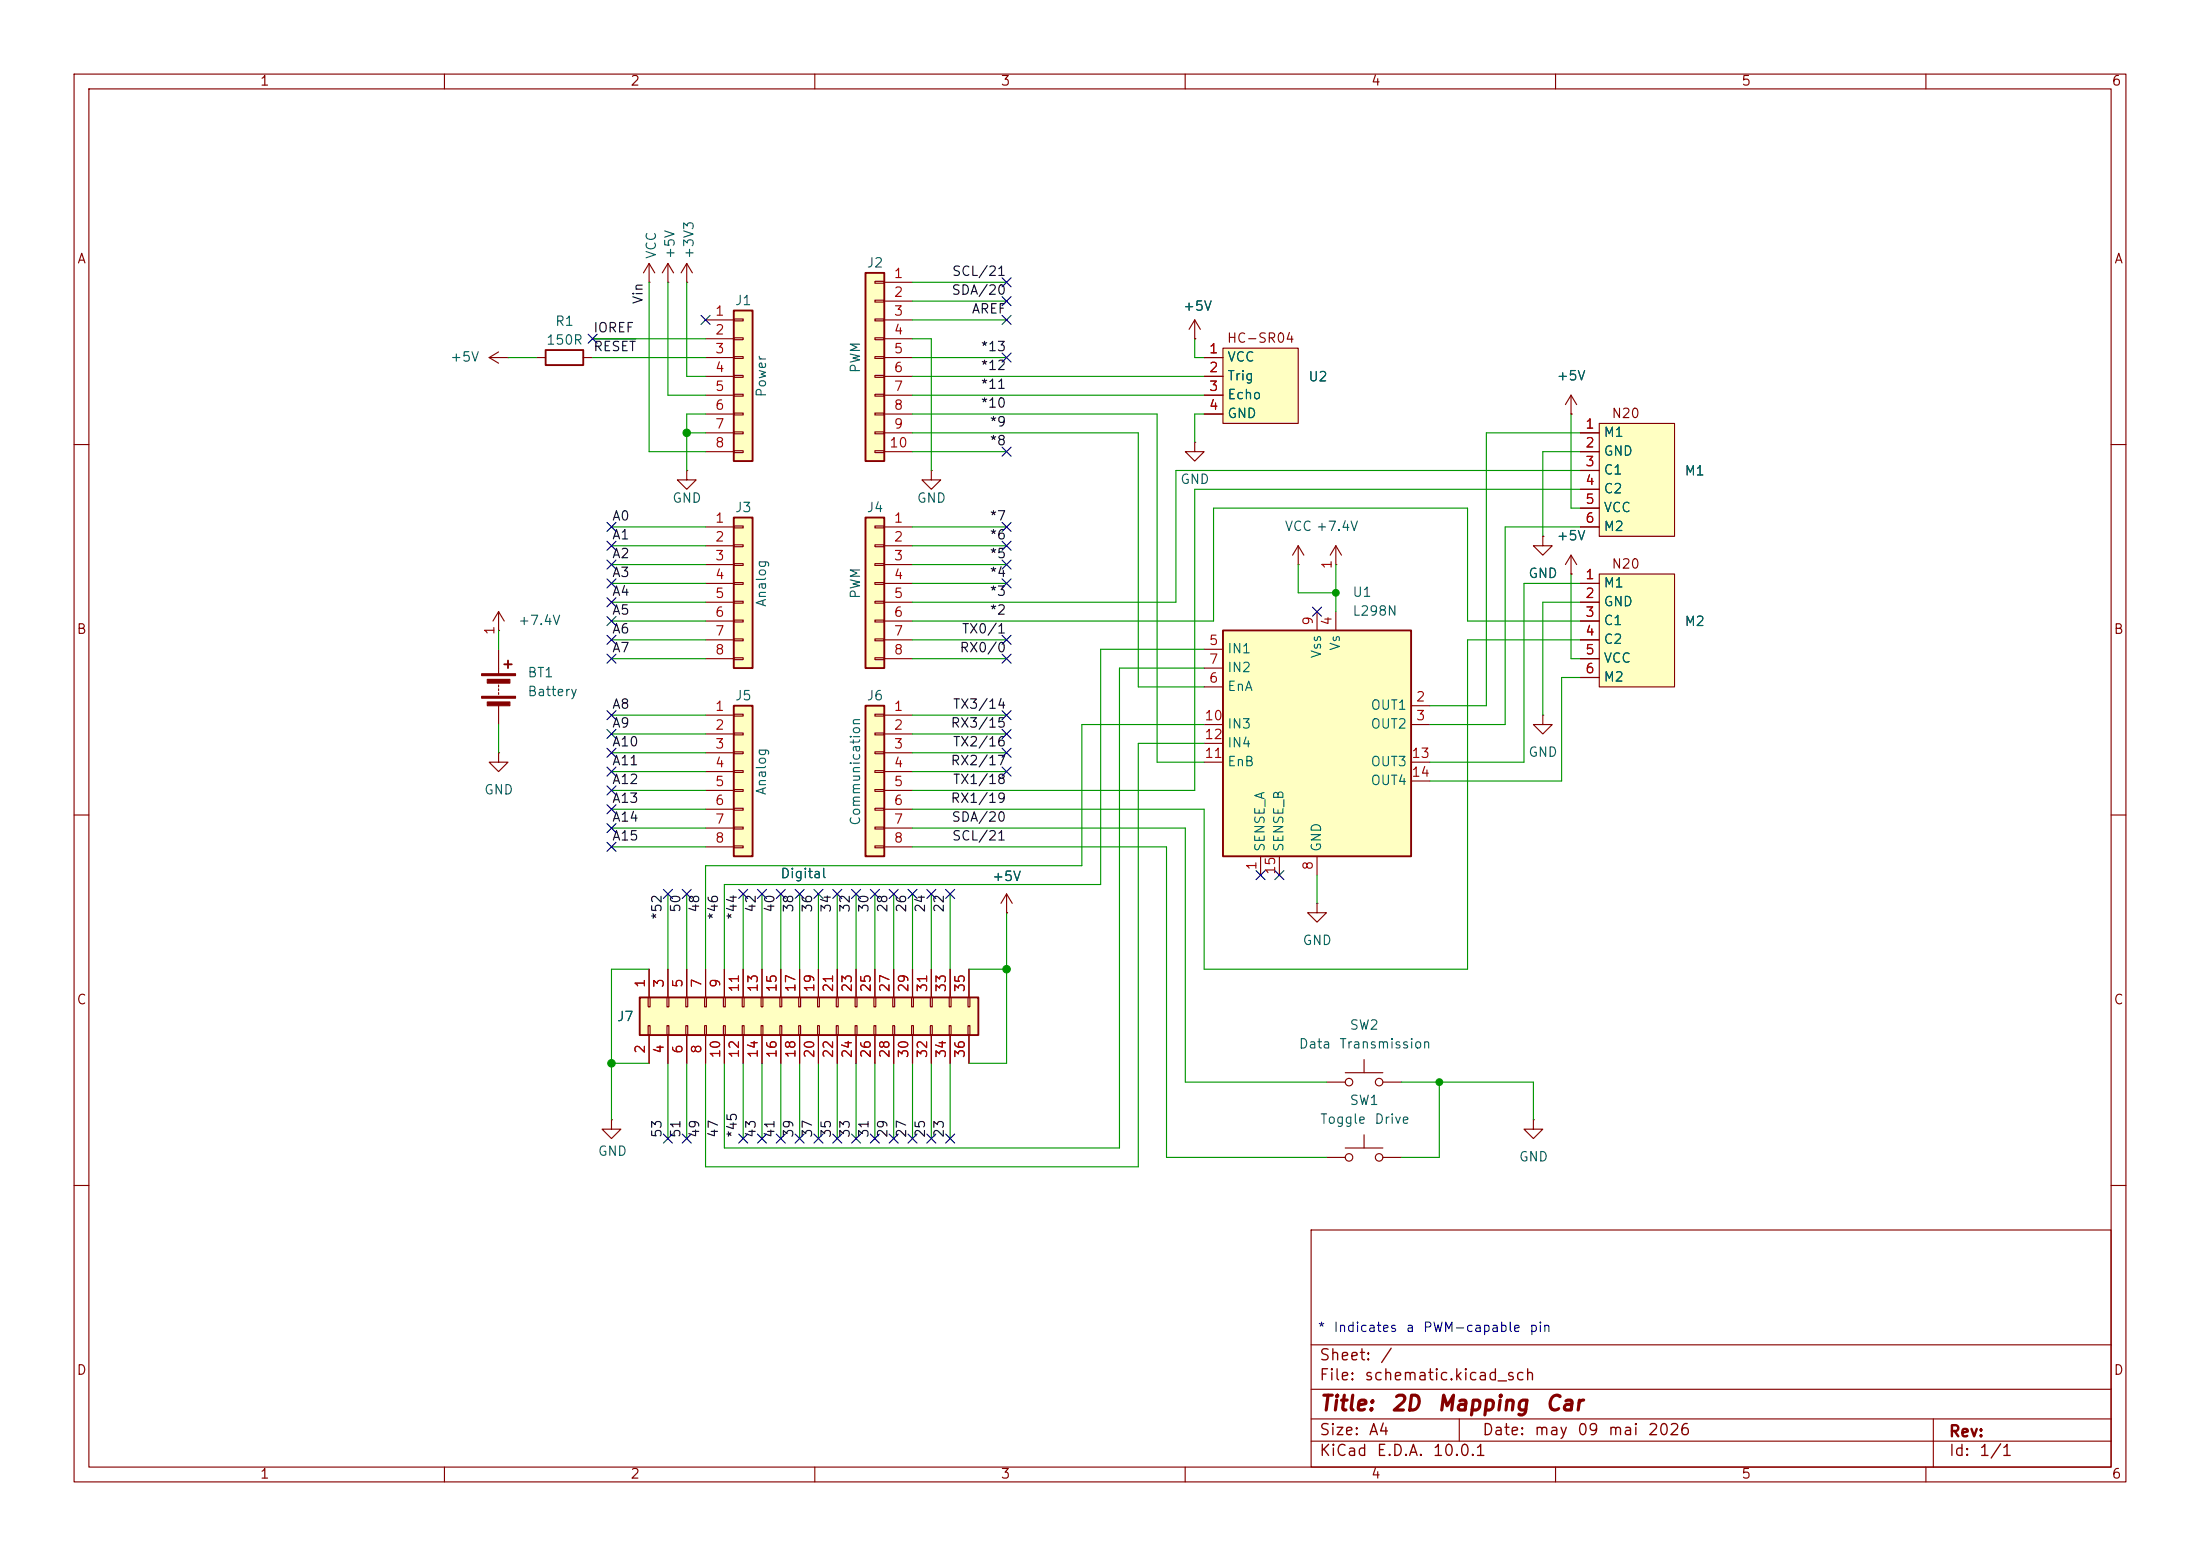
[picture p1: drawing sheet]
<svg xmlns="http://www.w3.org/2000/svg" width="297mm" height="210mm" viewBox="0 0 297 210" stroke-linecap="round" stroke-linejoin="round" font-family="sans-serif">
<g fill="none" stroke="#840000" stroke-width=".15">
<path d="M10 10h277v190h-277zM12 12h273v186h-273zM60 10v2M110 10v2M160 10v2M210 10v2M260 10v2M10 60h2M285 60h2M10 110h2M285 110h2M10 160h2"/>
<path d="M177 166h108v32h-108zM285 160h2M60 198v2M110 198v2M160 198v2M177 194.5h108M177 191.5h108M177 187.5h108M177 181.5h108M197 191.5v3M210 198v2M260 198v2"/>
<path d="M261 191.5v6.5"/>
</g>
<path d="M215.9 57.2h10.2v15.2h-10.2z" fill="#ffffc2"/>
<g fill="none" stroke="#840000" stroke-width=".15">
<path d="M87.6 38.1h.1M87.6 35.6l-.7 1.2M87.6 35.6l.8 1.2M87.6 35.6v2.5M213.4 58.4h2.5M215.9 57.2h10.2v15.2h-10.2zM208.3 72.4v1.3h1.2l-1.2 1.2-1.3-1.2h1.3M208.3 72.4h.1M212.1 77.5h.1M212.1 74.9l-.8 1.3M212.1 74.9l.8 1.3M212.1 74.9v2.6"/>
<path d="M213.4 61h2.5M213.4 63.5h2.5M213.4 66h2.5M213.4 68.6h2.5M213.4 71.1h2.5M208.3 96.5v1.3h1.2l-1.2 1.3-1.3-1.3h1.3M208.3 96.5h.1"/>
</g>
<path d="M116.8 95.3h2.6v20.3h-2.6z" fill="#ffffc2"/>
<path d="M116.8 95.3h2.6v20.3h-2.6z" fill="none" stroke="#840000" stroke-width=".25"/>
<g fill="none" stroke="#840000" stroke-width=".15">
<path d="M212.1 55.9h.1M212.1 53.3l-.8 1.3M212.1 53.3l.8 1.3M212.1 53.3v2.6M125.7 63.5v1.3h1.3l-1.3 1.2-1.2-1.2h1.2M125.7 63.5h.1M118.1 96.4h1.3v.2h-1.3zM118.1 98.9h1.3v.3h-1.3zM119.4 96.5h3.8M119.4 99.1h3.8M67.3 101.6v1.3h1.3l-1.3 1.2-1.3-1.2h1.3M67.3 101.6h.1"/>
<path d="M118.1 101.5h1.3v.2h-1.3zM118.1 104h1.3v.3h-1.3zM118.1 106.6h1.3v.2h-1.3zM118.1 109.1h1.3v.2h-1.3zM118.1 111.6h1.3v.3h-1.3zM118.1 114.2h1.3v.2h-1.3zM119.4 101.6h3.8M119.4 104.1h3.8M119.4 106.7h3.8M119.4 109.2h3.8M119.4 111.8h3.8M119.4 114.3h3.8"/>
</g>
<path d="M116.8 36.8h2.6v25.4h-2.6z" fill="#ffffc2"/>
<path d="M116.8 36.8h2.6v25.4h-2.6z" fill="none" stroke="#840000" stroke-width=".25"/>
<g fill="none" stroke="#840000" stroke-width=".15">
<path d="M118.1 38h1.3v.2h-1.3zM119.4 38.1h3.8M118.1 40.5h1.3v.3h-1.3zM118.1 43.1h1.3v.2h-1.3zM118.1 45.6h1.3v.2h-1.3zM118.1 48.1h1.3v.3h-1.3zM118.1 50.7h1.3v.2h-1.3zM118.1 53.2h1.3v.3h-1.3zM118.1 55.8h1.3v.2h-1.3zM118.1 58.3h1.3v.2h-1.3zM119.4 40.6h3.8M119.4 43.2h3.8"/>
<path d="M119.4 45.7h3.8M119.4 48.3h3.8M119.4 50.8h3.8M119.4 53.3h3.8M119.4 55.9h3.8M119.4 58.4h3.8M118.1 60.8h1.3v.3h-1.3zM119.4 61h3.8"/>
</g>
<path d="M99.1 41.9h2.5v20.3h-2.5z" fill="#ffffc2"/>
<path d="M99.1 41.9h2.5v20.3h-2.5zM68.1 89.7h1M68.6 89.2v1" fill="none" stroke="#840000" stroke-width=".25"/>
<g fill="none" stroke="#840000" stroke-width=".15">
<path d="M95.2 43.2h3.9M95.2 45.7h3.9M95.2 48.3h3.9M95.2 50.8h3.9M95.2 53.3h3.9M95.2 55.9h3.9M95.2 58.4h3.9M99.1 43.1h1.2v.2h-1.2zM99.1 45.6h1.2v.2h-1.2zM99.1 48.1h1.2v.3h-1.2zM99.1 50.7h1.2v.2h-1.2zM99.1 53.2h1.2v.3h-1.2z"/>
<path d="M99.1 55.8h1.2v.2h-1.2zM99.1 58.3h1.2v.2h-1.2zM95.2 61h3.9M99.1 60.8h1.2v.3h-1.2zM67.3 87.6v3.3M67.3 92.5v.2M67.3 93v.2M67.3 93.5v.2M67.3 95.3v2.5"/>
</g>
<g fill="#840000" stroke="#840000" stroke-width=".15">
<path d="M65 90.9h4.6v.3h-4.6z"/>
<path d="M65 94h4.6v.2h-4.6z"/>
<path d="M65.8 91.7h3v.5h-3z"/>
<path d="M65.8 94.7h3v.6h-3z"/>
</g>
<path d="M215.9 77.5h10.2v15.2h-10.2z" fill="#ffffc2"/>
<path d="M213.4 78.7h2.5M215.9 77.5h10.2v15.2h-10.2zM213.4 81.3h2.5M213.4 83.8h2.5M213.4 86.4h2.5M213.4 88.9h2.5M213.4 91.4h2.5" fill="none" stroke="#840000" stroke-width=".15"/>
<path d="M86.4 134.6h45.7v5.1h-45.7z" fill="#ffffc2"/>
<path d="M86.4 134.6h45.7v5.1h-45.7z" fill="none" stroke="#840000" stroke-width=".25"/>
<g fill="none" stroke="#840000" stroke-width=".15">
<path d="M87.5 134.6h.3v1.3h-.3zM87.5 138.4h.3v1.3h-.3zM87.6 130.8v3.8M87.6 139.7v3.8M90 134.6h.3v1.3h-.3zM90 138.4h.3v1.3h-.3zM90.2 130.8v3.8M90.2 139.7v3.8M92.6 134.6h.2v1.3h-.2zM92.6 138.4h.2v1.3h-.2zM92.7 130.8v3.8M92.7 139.7v3.8"/>
<path d="M95.1 134.6h.3v1.3h-.3zM95.1 138.4h.3v1.3h-.3zM95.2 130.8v3.8M95.2 139.7v3.8M97.7 134.6h.2v1.3h-.2zM97.7 138.4h.2v1.3h-.2zM97.8 130.8v3.8M97.8 139.7v3.8M100.2 134.6h.3v1.3h-.3zM100.2 138.4h.3v1.3h-.3zM100.3 130.8v3.8M100.3 139.7v3.8"/>
<path d="M102.7 134.6h.3v1.3h-.3zM102.7 138.4h.3v1.3h-.3zM102.9 130.8v3.8M102.9 139.7v3.8M105.3 134.6h.2v1.3h-.2zM105.3 138.4h.2v1.3h-.2zM105.4 130.8v3.8M105.4 139.7v3.8M107.8 134.6h.3v1.3h-.3zM107.8 138.4h.3v1.3h-.3zM107.9 130.8v3.8M107.9 139.7v3.8"/>
<path d="M110.4 134.6h.2v1.3h-.2zM110.4 138.4h.2v1.3h-.2zM110.5 130.8v3.8M110.5 139.7v3.8M112.9 134.6h.3v1.3h-.3zM112.9 138.4h.3v1.3h-.3zM113 130.8v3.8M113 139.7v3.8M115.4 134.6h.3v1.3h-.3zM115.4 138.4h.3v1.3h-.3zM115.6 130.8v3.8M115.6 139.7v3.8"/>
<path d="M118 134.6h.2v1.3h-.2zM118 138.4h.2v1.3h-.2zM118.1 130.8v3.8M118.1 139.7v3.8M120.5 134.6h.3v1.3h-.3zM120.5 138.4h.3v1.3h-.3zM120.6 130.8v3.8M120.6 139.7v3.8M123.1 134.6h.2v1.3h-.2zM123.1 138.4h.2v1.3h-.2zM123.2 130.8v3.8M123.2 139.7v3.8"/>
<path d="M125.6 134.6h.3v1.3h-.3zM125.6 138.4h.3v1.3h-.3zM125.7 130.8v3.8M125.7 139.7v3.8M128.1 134.6h.3v1.3h-.3zM128.1 138.4h.3v1.3h-.3zM128.3 130.8v3.8M128.3 139.7v3.8M130.7 134.6h.2v1.3h-.2zM130.7 138.4h.2v1.3h-.2zM130.8 130.8v3.8M130.8 139.7v3.8"/>
<path d="M82.5 151.1v1.3h1.3l-1.3 1.3-1.2-1.3h1.2M82.5 151.1h.1"/>
</g>
<path d="M99.1 95.3h2.5v20.3h-2.5z" fill="#ffffc2"/>
<path d="M99.1 95.3h2.5v20.3h-2.5z" fill="none" stroke="#840000" stroke-width=".25"/>
<g fill="none" stroke="#840000" stroke-width=".15">
<path d="M90.2 38.1h.1M90.2 35.6l-.8 1.2M90.2 35.6l.7 1.2M90.2 35.6v2.5M92.7 38.1h.1M92.7 35.6l-.8 1.2M92.7 35.6l.8 1.2M92.7 35.6v2.5M92.7 63.5v1.3h1.3l-1.3 1.2-1.3-1.2h1.3M92.7 63.5h.1M95.2 96.5h3.9M95.2 99.1h3.9"/>
<path d="M99.1 96.4h1.2v.2h-1.2zM99.1 98.9h1.2v.3h-1.2zM95.2 101.6h3.9M95.2 104.1h3.9M95.2 106.7h3.9M95.2 109.2h3.9M95.2 111.8h3.9M95.2 114.3h3.9M99.1 101.5h1.2v.2h-1.2zM99.1 104h1.2v.3h-1.2zM99.1 106.6h1.2v.2h-1.2zM99.1 109.1h1.2v.2h-1.2z"/>
<path d="M99.1 111.6h1.2v.3h-1.2zM99.1 114.2h1.2v.2h-1.2zM135.9 123.2h.1M135.9 120.7l-.8 1.2M135.9 120.7l.8 1.2M135.9 120.7v2.5"/>
</g>
<path d="M99.1 69.9h2.5v20.3h-2.5z" fill="#ffffc2"/>
<path d="M99.1 69.9h2.5v20.3h-2.5z" fill="none" stroke="#840000" stroke-width=".25"/>
<g fill="none" stroke="#840000" stroke-width=".15">
<path d="M95.2 71.1h3.9M95.2 73.7h3.9M95.2 76.2h3.9M95.2 78.7h3.9M99.1 71h1.2v.2h-1.2zM99.1 73.5h1.2v.3h-1.2zM99.1 76.1h1.2v.2h-1.2zM99.1 78.6h1.2v.3h-1.2zM95.2 81.3h3.9M95.2 83.8h3.9M95.2 86.4h3.9M95.2 88.9h3.9"/>
<path d="M99.1 81.2h1.2v.2h-1.2zM99.1 83.7h1.2v.2h-1.2zM99.1 86.2h1.2v.3h-1.2zM99.1 88.8h1.2v.2h-1.2z"/>
</g>
<path d="M116.8 69.9h2.6v20.3h-2.6z" fill="#ffffc2"/>
<path d="M73.7 47.2h5v2.1h-5zM116.8 69.9h2.6v20.3h-2.6z" fill="none" stroke="#840000" stroke-width=".25"/>
<g fill="none" stroke="#840000" stroke-width=".15">
<path d="M66 48.3h2.6M66 48.3l1.3 .7M67.3 47.5l-1.3 .8M68.6 48.3h.1M72.4 48.3h1.3M78.7 48.3h1.3M118.1 71h1.3v.2h-1.3zM118.1 73.5h1.3v.3h-1.3zM118.1 76.1h1.3v.2h-1.3zM118.1 78.6h1.3v.3h-1.3zM119.4 71.1h3.8M119.4 73.7h3.8"/>
<path d="M119.4 76.2h3.8M119.4 78.7h3.8M67.3 85.1h.1M67.3 82.6l-.8 1.2M67.3 82.6l.8 1.2M67.3 82.6v2.5M118.1 81.2h1.3v.2h-1.3zM118.1 83.7h1.3v.2h-1.3zM118.1 86.2h1.3v.3h-1.3zM118.1 88.8h1.3v.2h-1.3zM119.4 81.3h3.8M119.4 83.8h3.8"/>
<path d="M119.4 86.4h3.8M119.4 88.9h3.8M177.8 121.9v1.3h1.3l-1.3 1.3-1.3-1.3h1.3M177.8 121.9h.1M179.1 156.2h2.5M179.1 146.1h2.5M181.6 154.9h5.1M181.6 144.8h5.1M184.1 143v1.8M184.1 153.2v1.7M186.7 156.2h2.5M186.7 146.1h2.5"/>
<path d="M207 151.1v1.3h1.3l-1.3 1.3-1.3-1.3h1.3M207 151.1h.1"/>
<circle cx="182.1" cy="146.1" r=".51"/>
<circle cx="182.1" cy="156.2" r=".51"/>
<circle cx="186.2" cy="146.1" r=".51"/>
<circle cx="186.2" cy="156.2" r=".51"/>
</g>
<path d="M165.1 85.1h25.4v30.5h-25.4z" fill="#ffffc2"/>
<path d="M165.1 85.1h25.4v30.5h-25.4z" fill="none" stroke="#840000" stroke-width=".25"/>
<g fill="none" stroke="#840000" stroke-width=".15">
<path d="M161.3 45.7h.1M161.3 43.2l-.8 1.3M161.3 43.2l.8 1.3M161.3 43.2v2.5M162.6 97.8h2.5M162.6 87.6h2.5M162.6 92.7h2.5M162.6 90.2h2.5M177.8 82.6v2.5M180.3 82.6v2.5M190.5 95.3h2.5M190.5 97.8h2.5"/>
<path d="M162.6 102.9h2.5M162.6 100.3h2.5M170.2 115.6v2.5M172.7 115.6v2.5M177.8 115.6v2.5M190.5 102.9h2.5M190.5 105.4h2.5"/>
</g>
<path d="M165.1 47h10.2v10.2h-10.2z" fill="#ffffc2"/>
<g fill="none" stroke="#840000" stroke-width=".15">
<path d="M161.3 59.7v1.3h1.3l-1.3 1.2-1.3-1.2h1.3M161.3 59.7h.1M161.3 45.7h.1M162.6 48.3h2.5M162.6 50.8h2.5M162.6 53.3h2.5M162.6 55.9h2.5M165.1 47h10.2v10.2h-10.2zM212.1 55.9h.1M213.4 58.4h2.5M175.3 76.2h.1M175.3 73.7l-.8 1.2"/>
<path d="M175.3 73.7l.7 1.2M175.3 73.7v2.5M180.3 76.2h.1M180.3 73.7l-.7 1.2M180.3 73.7l.8 1.2M180.3 73.7v2.5M208.3 72.4h.1M212.1 77.5h.1M213.4 61h2.5M213.4 63.5h2.5M213.4 66h2.5M213.4 68.6h2.5"/>
<path d="M213.4 71.1h2.5M213.4 78.7h2.5M213.4 81.3h2.5M213.4 83.8h2.5M213.4 86.4h2.5M213.4 88.9h2.5M213.4 91.4h2.5M87.6 130.8v3.8M87.6 139.7v3.8M90.2 130.8v3.8M90.2 139.7v3.8M92.7 130.8v3.8"/>
<path d="M92.7 139.7v3.8M95.2 130.8v3.8M95.2 139.7v3.8M97.8 130.8v3.8M97.8 139.7v3.8M100.3 130.8v3.8M100.3 139.7v3.8M102.9 130.8v3.8M102.9 139.7v3.8M105.4 130.8v3.8M105.4 139.7v3.8M107.9 130.8v3.8"/>
<path d="M107.9 139.7v3.8M110.5 130.8v3.8M110.5 139.7v3.8M113 130.8v3.8M113 139.7v3.8M115.6 130.8v3.8M115.6 139.7v3.8M118.1 130.8v3.8M118.1 139.7v3.8M120.6 130.8v3.8M120.6 139.7v3.8M123.2 130.8v3.8"/>
<path d="M123.2 139.7v3.8M125.7 130.8v3.8M125.7 139.7v3.8M128.3 130.8v3.8M128.3 139.7v3.8M130.8 130.8v3.8M130.8 139.7v3.8M135.9 123.2h.1"/>
</g>
<path d="M80.1 45.8h5.7" fill="none" stroke="#0f0f0f" stroke-width=".15"/>
<g fill="none" stroke="#009600" stroke-width=".15">
<path d="M87.6 38.1v22.9h7.6M90.2 38.1v15.2h5M92.7 38.1v12.7h2.5M123.2 38.1h12.7M68.6 48.3h3.8M80 45.7h15.2M80 48.3h15.2M92.7 58.4h2.5M95.2 55.9h-2.5v7.6M123.2 50.8h39.4M123.2 58.4h30.5v34.3h8.9M123.2 55.9h33v47h6.4"/>
<path d="M123.2 53.3h39.4M123.2 45.7h2.5v17.8M123.2 48.3h12.7M123.2 43.2h12.7M123.2 40.6h12.7M161.3 45.7v2.6h1.3M162.6 55.9h-1.3v3.8M212.1 55.9v12.7h1.3M213.4 58.4h-12.7v36.9h-7.7M82.5 73.7h12.7M82.5 76.2h12.7M82.5 71.1h12.7"/>
<path d="M82.5 78.7h12.7M123.2 61h12.7M123.2 73.7h12.7M123.2 76.2h12.7M123.2 71.1h12.7M123.2 78.7h12.7M175.3 76.2v3.8h5M180.3 76.2v6.4M212.1 77.5v11.4h1.3M213.4 61h-5.1v11.4M213.4 66h-52.1v40.7h-38.1M213.4 71.1h-10.2v26.7h-10.2"/>
<path d="M213.4 78.7h-7.7v24.2h-12.7M213.4 63.5h-54.7v17.8h-35.5M67.3 85.1v2.5M67.3 97.8v3.8M82.5 96.5h12.7M82.5 99.1h12.7M82.5 88.9h12.7M82.5 83.8h12.7M82.5 86.4h12.7M82.5 81.3h12.7M123.2 96.5h12.7M123.2 99.1h12.7"/>
<path d="M123.2 88.9h12.7M123.2 83.8h40.6v-15.2h34.3v15.2h15.3M123.2 86.4h12.7M162.6 97.8h-16.6v19h-50.8v14M162.6 87.6h-14v31.8h-50.8v11.4M162.6 90.2h-11.5v64.7h-53.3v-11.4M213.4 86.4h-15.3v44.4h-35.5v-21.6h-39.4M213.4 81.3h-5.1v15.2M213.4 91.4h-2.6v14h-17.8M82.5 104.1h12.7M82.5 101.6h12.7M82.5 106.7h12.7"/>
<path d="M82.5 111.8h12.7M82.5 109.2h12.7M82.5 114.3h12.7M123.2 104.1h12.7M123.2 101.6h12.7M123.2 111.8h36.8v34.3h19.1M123.2 114.3h34.3v41.9h21.6M162.6 100.3h-8.9v57.2h-58.5v-14M177.8 118.1v3.8M87.6 130.8h-5.1v20.3M90.2 120.7v10.1M92.7 120.7v10.1"/>
<path d="M100.3 120.7v10.1M102.9 120.7v10.1M105.4 120.7v10.1M107.9 120.7v10.1M110.5 120.7v10.1M113 120.7v10.1M115.6 120.7v10.1M118.1 120.7v10.1M120.6 120.7v10.1M123.2 120.7v10.1M125.7 120.7v10.1M128.3 120.7v10.1"/>
<path d="M130.8 130.8h5.1M135.9 123.2v20.3h-5.1M82.5 143.5h5.1M90.2 143.5v10.2M92.7 143.5v10.2M100.3 143.5v10.2M102.9 143.5v10.2M105.4 143.5v10.2M107.9 143.5v10.2M110.5 143.5v10.2M113 143.5v10.2M115.6 143.5v10.2"/>
<path d="M118.1 143.5v10.2M120.6 143.5v10.2M123.2 143.5v10.2M125.7 143.5v10.2M128.3 143.5v10.2M189.2 146.1h17.8v5M194.3 146.1v10.1h-5.1"/>
</g>
<g fill="none" stroke="#000084" stroke-width=".15">
<path d="M135.3 37.5l1.2 1.2M136.5 37.5l-1.2 1.2M79.4 45.1l1.2 1.2M80.6 45.1l-1.2 1.2M94.6 42.6l1.3 1.2M95.9 42.6l-1.3 1.2M135.3 40l1.2 1.2M135.3 47.7l1.2 1.2M135.3 42.6l1.2 1.2M136.5 40l-1.2 1.2M136.5 47.7l-1.2 1.2M136.5 42.6l-1.2 1.2"/>
<path d="M81.9 78.1l1.3 1.2M81.9 70.5l1.3 1.2M81.9 75.6l1.3 1.2M81.9 73.1l1.3 1.2M83.2 78.1l-1.3 1.2M83.2 70.5l-1.3 1.2M83.2 75.6l-1.3 1.2M83.2 73.1l-1.3 1.2M135.3 73.1l1.2 1.2M135.3 75.6l1.2 1.2M135.3 70.5l1.2 1.2M135.3 78.1l1.2 1.2"/>
<path d="M135.3 60.4l1.2 1.2M136.5 73.1l-1.2 1.2M136.5 75.6l-1.2 1.2M136.5 70.5l-1.2 1.2M136.5 78.1l-1.2 1.2M136.5 60.4l-1.2 1.2M81.9 83.2l1.3 1.2M81.9 80.7l1.3 1.2M81.9 95.9l1.3 1.2M81.9 85.8l1.3 1.2M81.9 88.3l1.3 1.2M81.9 98.5l1.3 1.2"/>
<path d="M83.2 83.2l-1.3 1.2M83.2 95.9l-1.3 1.2M83.2 80.7l-1.3 1.2M83.2 85.8l-1.3 1.2M83.2 88.3l-1.3 1.2M83.2 98.5l-1.3 1.2M135.3 88.3l1.2 1.2M135.3 95.9l1.2 1.2M135.3 98.5l1.2 1.2M135.3 85.8l1.2 1.2M136.5 88.3l-1.2 1.2M136.5 95.9l-1.2 1.2"/>
<path d="M136.5 98.5l-1.2 1.2M136.5 85.8l-1.2 1.2M177.2 81.9l1.2 1.3M178.4 81.9l-1.2 1.3M81.9 106.1l1.3 1.2M81.9 108.6l1.3 1.2M81.9 111.2l1.3 1.2M81.9 113.7l1.3 1.2M81.9 103.5l1.3 1.2M81.9 101l1.3 1.2M83.2 106.1l-1.3 1.2M83.2 108.6l-1.3 1.2"/>
<path d="M83.2 111.2l-1.3 1.2M83.2 113.7l-1.3 1.2M83.2 103.5l-1.3 1.2M83.2 101l-1.3 1.2M135.3 103.5l1.2 1.2M135.3 101l1.2 1.2M136.5 103.5l-1.2 1.2M136.5 101l-1.2 1.2M169.6 117.5l1.2 1.2M170.8 117.5l-1.2 1.2M172.1 117.5l1.2 1.2M173.3 117.5l-1.2 1.2"/>
<path d="M89.6 120l1.2 1.3M90.8 120l-1.2 1.3M92.1 120l1.2 1.3M93.3 120l-1.2 1.3M99.7 120l1.2 1.3M100.9 120l-1.2 1.3M102.3 120l1.2 1.3M103.5 120l-1.2 1.3M104.8 120l1.2 1.3M106 120l-1.2 1.3M107.3 120l1.3 1.3M108.6 120l-1.3 1.3"/>
<path d="M109.9 120l1.2 1.3M111.1 120l-1.2 1.3M112.4 120l1.2 1.3M113.6 120l-1.2 1.3M115 120l1.2 1.3M116.2 120l-1.2 1.3M117.5 120l1.2 1.3M118.7 120l-1.2 1.3M120 120l1.3 1.3M121.3 120l-1.3 1.3M122.6 120l1.2 1.3M123.8 120l-1.2 1.3"/>
<path d="M125.1 120l1.2 1.3M126.3 120l-1.2 1.3M127.7 120l1.2 1.3M128.9 120l-1.2 1.3M89.6 153.1l1.2 1.2M90.8 153.1l-1.2 1.2M92.1 153.1l1.2 1.2M93.3 153.1l-1.2 1.2M99.7 153.1l1.2 1.2M100.9 153.1l-1.2 1.2M102.3 153.1l1.2 1.2M103.5 153.1l-1.2 1.2"/>
<path d="M104.8 153.1l1.2 1.2M106 153.1l-1.2 1.2M107.3 153.1l1.3 1.2M108.6 153.1l-1.3 1.2M109.9 153.1l1.2 1.2M111.1 153.1l-1.2 1.2M112.4 153.1l1.2 1.2M113.6 153.1l-1.2 1.2M115 153.1l1.2 1.2M116.2 153.1l-1.2 1.2M117.5 153.1l1.2 1.2M118.7 153.1l-1.2 1.2"/>
<path d="M120 153.1l1.3 1.2M121.3 153.1l-1.3 1.2M122.6 153.1l1.2 1.2M123.8 153.1l-1.2 1.2M125.1 153.1l1.2 1.2M126.3 153.1l-1.2 1.2M127.7 153.1l1.2 1.2M128.9 153.1l-1.2 1.2"/>
</g>
<g fill="#009600" stroke="#009600" stroke-width=".14">
<circle cx="82.6" cy="143.5" r=".51"/>
<circle cx="135.9" cy="130.8" r=".51"/>
<circle cx="92.7" cy="58.4" r=".51"/>
<circle cx="180.3" cy="80" r=".46"/>
<circle cx="194.3" cy="146.1" r=".46"/>
</g>
<g font-size="2" fill="#840000">
<text x="178" y="190.9">Title:</text>
<text x="187.7" y="190.9">2D</text>
<text x="193.9" y="190.9">Mapping</text>
<text x="208.5" y="190.9">Car</text>
</g>
<g font-size="1.5" fill="#840000">
<text x="178" y="184">Sheet:</text>
<text x="186.2" y="184">/</text>
<text x="178" y="186.7">File:</text>
<text x="184.1" y="186.7">schematic.kicad_sch</text>
<text x="178" y="196.9">KiCad</text>
<text x="178" y="194.1">Size:</text>
<text x="184.7" y="194.1">A4</text>
<text x="185.7" y="196.9">E.D.A.</text>
<text x="193.3" y="196.9">10.0.1</text>
<text x="200" y="194.1">Date:</text>
<text x="207" y="194.1">may</text>
<text x="212.8" y="194.1">09</text>
<text x="217" y="194.1">mai</text>
<text x="222.3" y="194.1">2026</text>
<text x="263" y="194.3">Rev:</text>
<text x="263" y="196.9">Id:</text>
<text x="267.1" y="196.9">1/1</text>
</g>
<g font-size="1.3" fill="#840000">
<text x="35" y="11.9">1</text>
<text x="85" y="11.9">2</text>
<text x="135" y="11.9">3</text>
<text x="185" y="11.9">4</text>
<text x="235" y="11.9">5</text>
<text x="285" y="11.9">6</text>
<text x="10.3" y="35.9">A</text>
<text x="285.3" y="35.9">A</text>
<text x="165.5" y="46.6">HC-SR04</text>
<text x="217.5" y="56.7">N20</text>
<text x="217.5" y="77.1">N20</text>
<text x="10.3" y="85.9">B</text>
<text x="285.3" y="85.9">B</text>
<text x="10.3" y="135.9">C</text>
<text x="285.3" y="135.9">C</text>
<text x="10.3" y="185.9">D</text>
<text x="285.3" y="185.9">D</text>
<text x="35" y="199.9">1</text>
<text x="85" y="199.9">2</text>
<text x="135" y="199.9">3</text>
<text x="185" y="199.9">4</text>
<text x="235" y="199.9">5</text>
<text x="285" y="199.9">6</text>
</g>
<g font-size="1.3" fill="#006464">
<text x="88.9" y="35" transform="rotate(-90 88.9 35)">VCC</text>
<text x="91.4" y="35" transform="rotate(-90 91.4 35)">+5V</text>
<text x="94" y="35" transform="rotate(-90 94 35)">+3V3</text>
<text x="99.1" y="41.5">J1</text>
<text x="116.9" y="36.4">J2</text>
<text x="73.6" y="46.8">150R</text>
<text x="74.9" y="44.3">R1</text>
<text x="159.6" y="42.3">+5V</text>
<text x="60.7" y="49.1">+5V</text>
<text x="103.7" y="53.7" transform="rotate(-90 103.7 53.7)">Power</text>
<text x="116.4" y="50.4" transform="rotate(-90 116.4 50.4)">PWM</text>
<text x="165.6" y="49.1">VCC</text>
<text x="165.6" y="51.7">Trig</text>
<text x="176.5" y="51.8">U2</text>
<text x="210.1" y="51.7">+5V</text>
<text x="165.6" y="54.2">Echo</text>
<text x="165.6" y="56.7">GND</text>
<text x="216.4" y="59.3">M1</text>
<text x="159.3" y="65.6">GND</text>
<text x="216.4" y="61.8">GND</text>
<text x="216.4" y="64.4">C1</text>
<text x="227.3" y="64.5">M1</text>
<text x="90.7" y="68.2">GND</text>
<text x="99.1" y="69.4">J3</text>
<text x="116.9" y="69.4">J4</text>
<text x="123.7" y="68.2">GND</text>
<text x="173.3" y="72">VCC +7.4V</text>
<text x="216.4" y="66.9">C2</text>
<text x="216.4" y="69.4">VCC</text>
<text x="216.4" y="72">M2</text>
<text x="210.1" y="73.3">+5V</text>
<text x="103.7" y="82" transform="rotate(-90 103.7 82)">Analog</text>
<text x="116.4" y="80.9" transform="rotate(-90 116.4 80.9)">PWM</text>
<text x="182.5" y="83.4">L298N</text>
<text x="182.5" y="80.9">U1</text>
<text x="206.2" y="78.3">GND</text>
<text x="216.4" y="79.6">M1</text>
<text x="216.4" y="82.1">GND</text>
<text x="69.9" y="84.7">+7.4V</text>
<text x="165.6" y="88.5">IN1</text>
<text x="178.7" y="88.9" transform="rotate(-90 178.7 88.9)">Vss</text>
<text x="181.2" y="87.9" transform="rotate(-90 181.2 87.9)">Vs</text>
<text x="216.4" y="84.7">C1</text>
<text x="216.4" y="87.2">C2</text>
<text x="216.4" y="89.8">VCC</text>
<text x="227.3" y="84.8">M2</text>
<text x="71.1" y="91.7">BT1</text>
<text x="71.1" y="94.3">Battery</text>
<text x="99.1" y="94.8">J5</text>
<text x="116.9" y="94.8">J6</text>
<text x="165.6" y="93.6">EnA</text>
<text x="165.6" y="91">IN2</text>
<text x="216.4" y="92.3">M2</text>
<text x="165.6" y="98.7">IN3</text>
<text x="165.6" y="101.2">IN4</text>
<text x="185" y="96.1">OUT1</text>
<text x="185" y="98.7">OUT2</text>
<text x="65.3" y="107.5">GND</text>
<text x="103.7" y="107.4" transform="rotate(-90 103.7 107.4)">Analog</text>
<text x="165.6" y="103.7">EnB</text>
<text x="185" y="103.7">OUT3</text>
<text x="185" y="106.3">OUT4</text>
<text x="206.2" y="102.5">GND</text>
<text x="116.4" y="111.5" transform="rotate(-90 116.4 111.5)">Communication</text>
<text x="105.3" y="118.8">Digital</text>
<text x="133.9" y="119.2">+5V</text>
<text x="171" y="115.1" transform="rotate(-90 171 115.1)">SENSE_A</text>
<text x="173.6" y="115.1" transform="rotate(-90 173.6 115.1)">SENSE_B</text>
<text x="178.7" y="115.1" transform="rotate(-90 178.7 115.1)">GND</text>
<text x="175.8" y="127.9">GND</text>
<text x="83.2" y="138.1">J7</text>
<text x="175.2" y="141.8">Data</text>
<text x="180.7" y="141.8">Transmission</text>
<text x="182.1" y="139.3">SW2</text>
<text x="182.1" y="149.5">SW1</text>
<text x="178.1" y="152">Toggle</text>
<text x="185.5" y="152">Drive</text>
<text x="80.6" y="156.3">GND</text>
<text x="205" y="157.1">GND</text>
</g>
<g font-size="1.3" fill="#0f0f0f">
<text x="87.1" y="41.1" transform="rotate(-90 87.1 41.1)">Vin</text>
<text x="128.4" y="40.1">SDA/20</text>
<text x="128.4" y="37.6">SCL/21</text>
<text x="80" y="47.7">RESET</text>
<text x="80" y="45.2">IOREF</text>
<text x="131.1" y="42.6">AREF</text>
<text x="132.3" y="47.7">*13</text>
<text x="132.3" y="52.8">*11</text>
<text x="132.3" y="50.3">*12</text>
<text x="132.3" y="55.3">*10</text>
<text x="133.5" y="57.9">*9</text>
<text x="133.5" y="60.4">*8</text>
<text x="82.5" y="70.6">A0</text>
<text x="133.5" y="70.6">*7</text>
<text x="82.5" y="75.7">A2</text>
<text x="82.5" y="73.1">A1</text>
<text x="133.5" y="75.7">*5</text>
<text x="133.5" y="73.1">*6</text>
<text x="82.5" y="78.2">A3</text>
<text x="82.5" y="80.7">A4</text>
<text x="82.5" y="83.3">A5</text>
<text x="133.5" y="78.2">*4</text>
<text x="133.5" y="80.7">*3</text>
<text x="133.5" y="83.3">*2</text>
<text x="82.5" y="88.4">A7</text>
<text x="82.5" y="85.8">A6</text>
<text x="129.5" y="88.4">RX0/0</text>
<text x="129.8" y="85.8">TX0/1</text>
<text x="82.5" y="96">A8</text>
<text x="128.6" y="96">TX3/14</text>
<text x="82.5" y="98.5">A9</text>
<text x="82.5" y="101.1">A10</text>
<text x="128.2" y="98.5">RX3/15</text>
<text x="128.6" y="101.1">TX2/16</text>
<text x="82.5" y="103.6">A11</text>
<text x="82.5" y="106.1">A12</text>
<text x="128.2" y="103.6">RX2/17</text>
<text x="128.6" y="106.1">TX1/18</text>
<text x="82.5" y="113.8">A15</text>
<text x="82.5" y="111.2">A14</text>
<text x="82.5" y="108.7">A13</text>
<text x="128.2" y="108.7">RX1/19</text>
<text x="128.4" y="111.2">SDA/20</text>
<text x="128.4" y="113.8">SCL/21</text>
<text x="89.6" y="124.2" transform="rotate(-90 89.6 124.2)">*52</text>
<text x="92.2" y="123.3" transform="rotate(-90 92.2 123.3)">50</text>
<text x="94.7" y="123.3" transform="rotate(-90 94.7 123.3)">48</text>
<text x="97.3" y="124.2" transform="rotate(-90 97.3 124.2)">*46</text>
<text x="99.8" y="124.2" transform="rotate(-90 99.8 124.2)">*44</text>
<text x="102.3" y="123.3" transform="rotate(-90 102.3 123.3)">42</text>
<text x="104.9" y="123.3" transform="rotate(-90 104.9 123.3)">40</text>
<text x="107.4" y="123.3" transform="rotate(-90 107.4 123.3)">38</text>
<text x="110" y="123.3" transform="rotate(-90 110 123.3)">36</text>
<text x="112.5" y="123.3" transform="rotate(-90 112.5 123.3)">34</text>
<text x="115" y="123.3" transform="rotate(-90 115 123.3)">32</text>
<text x="117.6" y="123.3" transform="rotate(-90 117.6 123.3)">30</text>
<text x="120.1" y="123.3" transform="rotate(-90 120.1 123.3)">28</text>
<text x="122.7" y="123.3" transform="rotate(-90 122.7 123.3)">26</text>
<text x="125.2" y="123.3" transform="rotate(-90 125.2 123.3)">24</text>
<text x="127.7" y="123.3" transform="rotate(-90 127.7 123.3)">22</text>
<text x="89.6" y="153.7" transform="rotate(-90 89.6 153.7)">53</text>
<text x="92.2" y="153.7" transform="rotate(-90 92.2 153.7)">51</text>
<text x="94.7" y="153.7" transform="rotate(-90 94.7 153.7)">49</text>
<text x="97.3" y="153.7" transform="rotate(-90 97.3 153.7)">47</text>
<text x="99.8" y="153.7" transform="rotate(-90 99.8 153.7)">*45</text>
<text x="102.3" y="153.7" transform="rotate(-90 102.3 153.7)">43</text>
<text x="104.9" y="153.7" transform="rotate(-90 104.9 153.7)">41</text>
<text x="107.4" y="153.7" transform="rotate(-90 107.4 153.7)">39</text>
<text x="110" y="153.7" transform="rotate(-90 110 153.7)">37</text>
<text x="112.5" y="153.7" transform="rotate(-90 112.5 153.7)">35</text>
<text x="115" y="153.7" transform="rotate(-90 115 153.7)">33</text>
<text x="117.6" y="153.7" transform="rotate(-90 117.6 153.7)">31</text>
<text x="120.1" y="153.7" transform="rotate(-90 120.1 153.7)">29</text>
<text x="122.7" y="153.7" transform="rotate(-90 122.7 153.7)">27</text>
<text x="125.2" y="153.7" transform="rotate(-90 125.2 153.7)">25</text>
<text x="127.7" y="153.7" transform="rotate(-90 127.7 153.7)">23</text>
</g>
<g font-size="1.3" fill="#a90000">
<text x="120.6" y="37.8">1</text>
<text x="120.6" y="40.4">2</text>
<text x="96.4" y="42.9">1</text>
<text x="96.4" y="45.5">2</text>
<text x="120.6" y="42.9">3</text>
<text x="120.6" y="45.5">4</text>
<text x="96.4" y="48">3</text>
<text x="96.4" y="50.5">4</text>
<text x="96.4" y="53.1">5</text>
<text x="120.6" y="48">5</text>
<text x="120.6" y="50.5">6</text>
<text x="120.6" y="53.1">7</text>
<text x="163.1" y="48">1</text>
<text x="163.1" y="50.5">2</text>
<text x="163.1" y="53.1">3</text>
<text x="96.4" y="55.6">6</text>
<text x="96.4" y="58.2">7</text>
<text x="120.6" y="55.6">8</text>
<text x="120.6" y="58.2">9</text>
<text x="163.1" y="55.6">4</text>
<text x="213.9" y="58.2">1</text>
<text x="96.4" y="60.7">8</text>
<text x="120" y="60.7">10</text>
<text x="213.9" y="60.7">2</text>
<text x="213.9" y="63.2">3</text>
<text x="213.9" y="65.8">4</text>
<text x="96.4" y="70.9">1</text>
<text x="120.6" y="70.9">1</text>
<text x="213.9" y="68.3">5</text>
<text x="213.9" y="70.9">6</text>
<text x="96.4" y="73.4">2</text>
<text x="96.4" y="75.9">3</text>
<text x="120.6" y="73.4">2</text>
<text x="120.6" y="75.9">3</text>
<text x="180.1" y="76.9" transform="rotate(-90 180.1 76.9)">1</text>
<text x="96.4" y="78.5">4</text>
<text x="96.4" y="81">5</text>
<text x="96.4" y="83.6">6</text>
<text x="120.6" y="78.5">4</text>
<text x="120.6" y="81">5</text>
<text x="120.6" y="83.6">6</text>
<text x="213.9" y="78.5">1</text>
<text x="213.9" y="81">2</text>
<text x="213.9" y="83.6">3</text>
<text x="67.1" y="85.8" transform="rotate(-90 67.1 85.8)">1</text>
<text x="96.4" y="86.1">7</text>
<text x="96.4" y="88.6">8</text>
<text x="120.6" y="86.1">7</text>
<text x="120.6" y="88.6">8</text>
<text x="163.1" y="87.4">5</text>
<text x="163.1" y="89.9">7</text>
<text x="177.5" y="84.5" transform="rotate(-90 177.5 84.5)">9</text>
<text x="180.1" y="84.5" transform="rotate(-90 180.1 84.5)">4</text>
<text x="213.9" y="86.1">4</text>
<text x="213.9" y="88.6">5</text>
<text x="163.1" y="92.5">6</text>
<text x="191.1" y="95">2</text>
<text x="213.9" y="91.2">6</text>
<text x="96.4" y="96.3">1</text>
<text x="96.4" y="98.8">2</text>
<text x="96.4" y="101.3">3</text>
<text x="120.6" y="96.3">1</text>
<text x="120.6" y="98.8">2</text>
<text x="120.6" y="101.3">3</text>
<text x="162.5" y="97.5">10</text>
<text x="162.5" y="100.1">12</text>
<text x="191.1" y="97.5">3</text>
<text x="96.4" y="103.9">4</text>
<text x="96.4" y="106.4">5</text>
<text x="120.6" y="103.9">4</text>
<text x="120.6" y="106.4">5</text>
<text x="162.5" y="102.6">11</text>
<text x="190.5" y="102.6">13</text>
<text x="190.5" y="105.2">14</text>
<text x="96.4" y="109">6</text>
<text x="96.4" y="111.5">7</text>
<text x="120.6" y="109">6</text>
<text x="120.6" y="111.5">7</text>
<text x="96.4" y="114">8</text>
<text x="120.6" y="114">8</text>
<text x="169.9" y="117.5" transform="rotate(-90 169.9 117.5)">1</text>
<text x="172.5" y="118.2" transform="rotate(-90 172.5 118.2)">15</text>
<text x="177.5" y="117.5" transform="rotate(-90 177.5 117.5)">8</text>
<text x="87.4" y="133.4" transform="rotate(-90 87.4 133.4)">1</text>
<text x="89.9" y="133.4" transform="rotate(-90 89.9 133.4)">3</text>
<text x="92.5" y="133.4" transform="rotate(-90 92.5 133.4)">5</text>
<text x="95" y="133.4" transform="rotate(-90 95 133.4)">7</text>
<text x="97.5" y="133.4" transform="rotate(-90 97.5 133.4)">9</text>
<text x="100.1" y="134" transform="rotate(-90 100.1 134)">11</text>
<text x="102.6" y="134" transform="rotate(-90 102.6 134)">13</text>
<text x="105.2" y="134" transform="rotate(-90 105.2 134)">15</text>
<text x="107.7" y="134" transform="rotate(-90 107.7 134)">17</text>
<text x="110.2" y="134" transform="rotate(-90 110.2 134)">19</text>
<text x="112.8" y="134" transform="rotate(-90 112.8 134)">21</text>
<text x="115.3" y="134" transform="rotate(-90 115.3 134)">23</text>
<text x="117.9" y="134" transform="rotate(-90 117.9 134)">25</text>
<text x="120.4" y="134" transform="rotate(-90 120.4 134)">27</text>
<text x="122.9" y="134" transform="rotate(-90 122.9 134)">29</text>
<text x="125.5" y="134" transform="rotate(-90 125.5 134)">31</text>
<text x="128" y="134" transform="rotate(-90 128 134)">33</text>
<text x="130.6" y="134" transform="rotate(-90 130.6 134)">35</text>
<text x="87.4" y="142.3" transform="rotate(-90 87.4 142.3)">2</text>
<text x="89.9" y="142.3" transform="rotate(-90 89.9 142.3)">4</text>
<text x="92.5" y="142.3" transform="rotate(-90 92.5 142.3)">6</text>
<text x="95" y="142.3" transform="rotate(-90 95 142.3)">8</text>
<text x="97.5" y="142.9" transform="rotate(-90 97.5 142.9)">10</text>
<text x="100.1" y="142.9" transform="rotate(-90 100.1 142.9)">12</text>
<text x="102.6" y="142.9" transform="rotate(-90 102.6 142.9)">14</text>
<text x="105.2" y="142.9" transform="rotate(-90 105.2 142.9)">16</text>
<text x="107.7" y="142.9" transform="rotate(-90 107.7 142.9)">18</text>
<text x="110.2" y="142.9" transform="rotate(-90 110.2 142.9)">20</text>
<text x="112.8" y="142.9" transform="rotate(-90 112.8 142.9)">22</text>
<text x="115.3" y="142.9" transform="rotate(-90 115.3 142.9)">24</text>
<text x="117.9" y="142.9" transform="rotate(-90 117.9 142.9)">26</text>
<text x="120.4" y="142.9" transform="rotate(-90 120.4 142.9)">28</text>
<text x="122.9" y="142.9" transform="rotate(-90 122.9 142.9)">30</text>
<text x="125.5" y="142.9" transform="rotate(-90 125.5 142.9)">32</text>
<text x="128" y="142.9" transform="rotate(-90 128 142.9)">34</text>
<text x="130.6" y="142.9" transform="rotate(-90 130.6 142.9)">36</text>
</g>
<g font-size="1.3" fill="#0000c2">
<text x="177.8" y="180.1">*</text>
<text x="179.9" y="180.1">Indicates</text>
<text x="189.7" y="180.1">a</text>
<text x="192" y="180.1">PWM-capable</text>
<text x="206.4" y="180.1">pin</text>
</g>
</svg>
